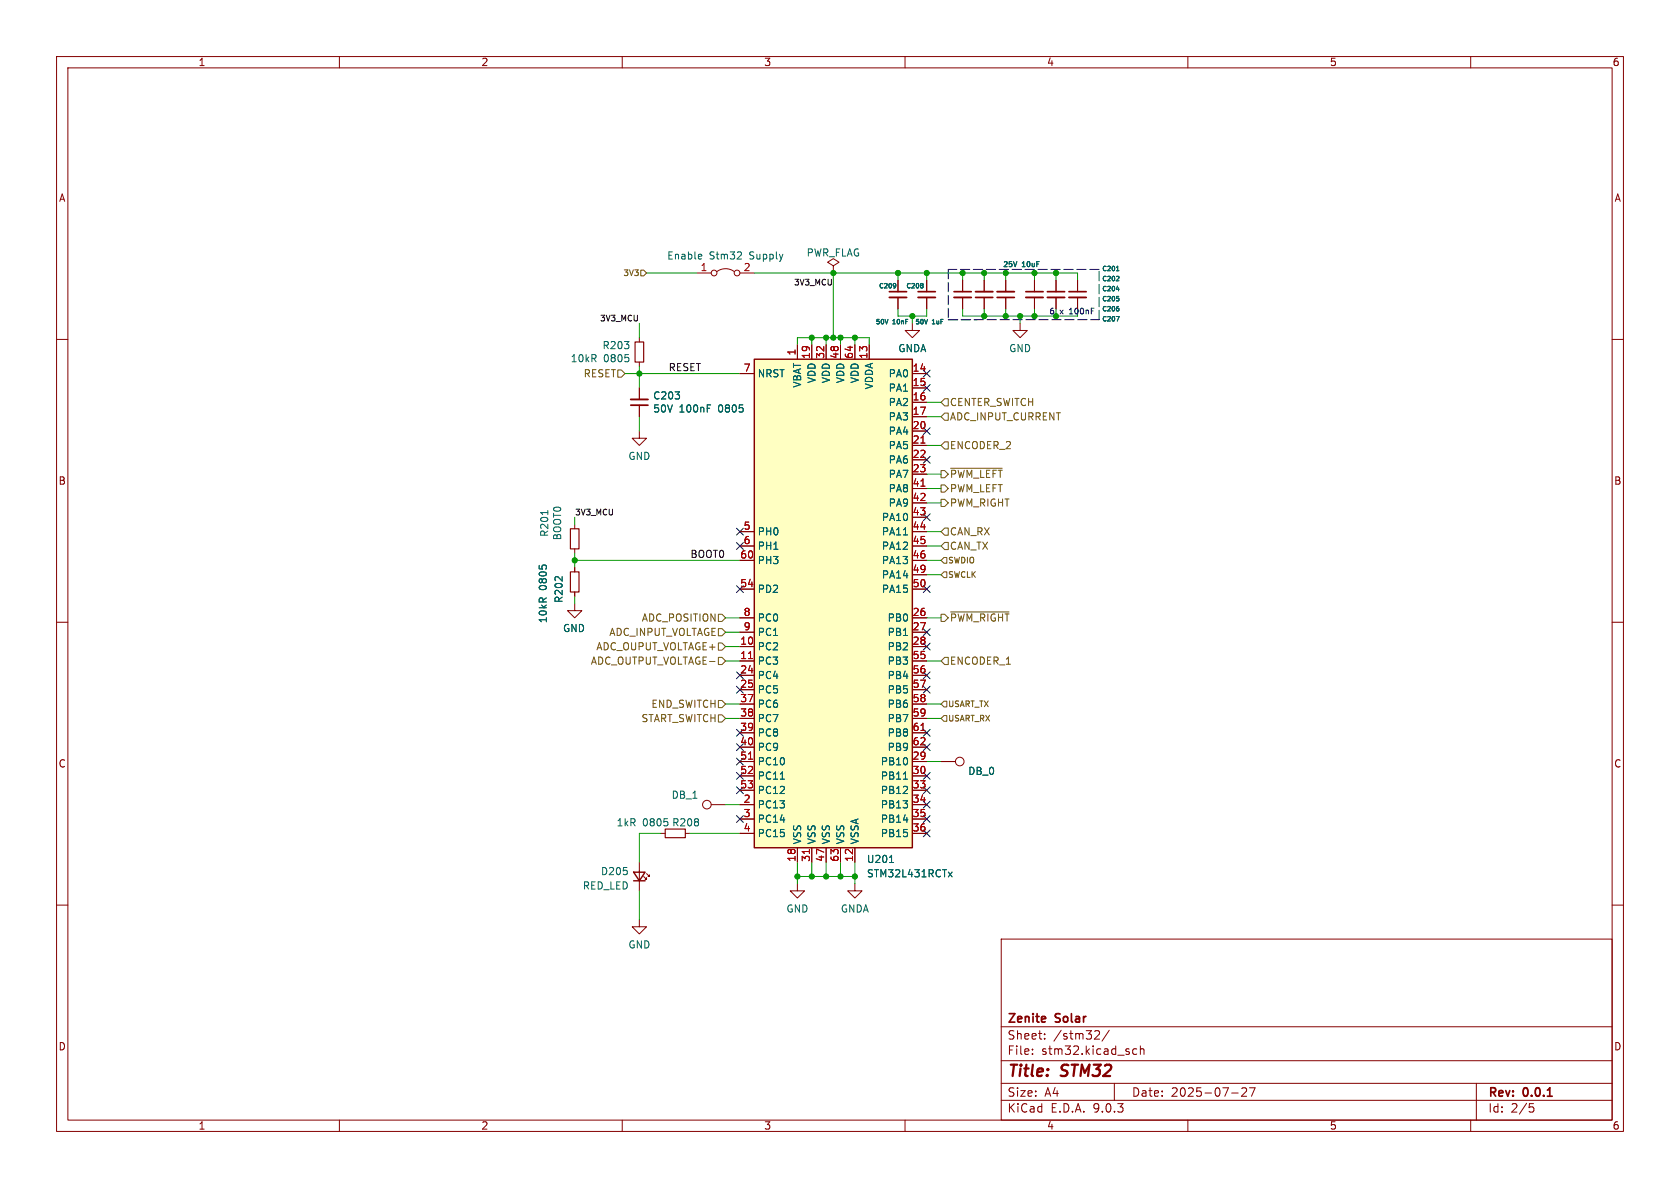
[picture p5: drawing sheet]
<svg xmlns="http://www.w3.org/2000/svg" width="297mm" height="210mm" viewBox="0 0 297 210" stroke-linecap="round" stroke-linejoin="round" font-family="sans-serif">
<g fill="none" stroke="#840000" stroke-width=".18">
<path d="M10 10h277v190h-277zM12 12h273v186h-273zM60 10v2M110 10v2M160 10v2M210 10v2M260 10v2M123.2 48.3h2.5M126.7 48a2.54 2.54 0 0 1 3.1 0M130.8 48.3h2.5M163.8 49.5v2.1M163.8 52.6v2"/>
<path d="M180.3 57.2v1.2h1.3l-1.3 1.3-1.2-1.3h1.2M10 60h2M113 76.2v1.3h1.3l-1.3 1.2-1.2-1.2h1.2M113 68.6v2M113 71.6v2.1M285 60h2M101.6 92.7v.8M101.6 97v.8M10 110h2M285 110h2M113 152.4v5.1M113.8 154.9l.5 .5v-.2v.2h-.3"/>
<path d="M114.3 154.4l.5 .5v-.2v.2h-.2M116.8 147.3h.8M121.2 147.3h.7M125.7 142.2h2.6M141 156.2v1.3h1.2l-1.2 1.3-1.3-1.3h1.3M151.1 156.2v1.3h1.3l-1.3 1.3-1.2-1.3h1.2M10 160h2M113 162.6v1.2h-1.2l1.2 1.3 1.3-1.3h-1.3M177 166h108v32h-108zM285 160h2M60 198v2M110 198v2"/>
<path d="M160 198v2M177 194.5h108M177 191.5h108M177 187.5h108M177 181.5h108M182.5 186.3v.1M182.5 185.5v.1M184.7 183.6v.1M184.7 182.8v.1M193.7 182.2l.5 .1 .2 .3-.9 1.1h.9M196.1 182.1l-1.3 2M197 191.5v3"/>
<path d="M201 185.5l-.5-.1-.3 .3v.4l.2 .2h.6M201.6 185.5l.2-.1 .4 .1v.9M201.6 184.9v1.5M210 198v2M217.7 193.2h1.2M219.5 192.4l.6-.1 .2 .1 .1 .3-.9 1.1h.9M220.9 192.3h1l-.7 1.5M260 198v2M261 191.5v6.5M270.4 195.1h.7M270.5 195.7h.4l.3 .3-.2 .5-.5 .1"/>
<circle cx="126.2" cy="48.3" r=".51"/>
<circle cx="130.3" cy="48.3" r=".51"/>
<circle cx="125" cy="142.2" r=".76"/>
</g>
<path d="M162.3 51.6h3.1M111.5 71.6h3.1M184.8 179.8v.2l-.7 .2M273.6 193.8h.8" fill="none" stroke="#840000" stroke-width=".3"/>
<path d="M100.8 93.5h1.6v3.5h-1.6zM117.6 146.6h3.6v1.5h-3.6z" fill="none" stroke="#840000" stroke-width=".2"/>
<path d="M123.9 44.9l.2 .3-.6 .2M124 45.7l-.1 .1M130.3 45.8h.8M131 44.6v.5M163.1 50.1l.1 .1M163.1 50.5v.4M163.2 50.2l-.1 .2M96.8 90.2v.8" fill="none" stroke="#006464" stroke-width=".18"/>
<path d="M112 154.2h2l-1 1.5zM112 155.7h2" fill="none" stroke="#840000" stroke-width=".25"/>
<path d="M162.3 52.6h3.1M111.5 70.6h3.1" fill="none" stroke="#840000" stroke-width=".33"/>
<path d="M133.3 63.5h28v86.4h-28z" fill="#ffffc2"/>
<path d="M133.3 63.5h28v86.4h-28z" fill="none" stroke="#840000" stroke-width=".25"/>
<g fill="none" stroke="#840000" stroke-width=".18">
<path d="M113 59.7v.8M147.3 47l1-.6-1-.7-1 .7 1 .6v1.3M147.3 48.3h.1M158.7 49.5v2.1M158.7 52.6v2M161.3 57.2v1.2h1.3l-1.3 1.3-1.3-1.3h1.3M163.8 49.5v2.1M163.8 52.6v2M170.2 49.5v2.1M170.2 52.6v2M174 49.5v2.1M174 52.6v2"/>
<path d="M177.8 49.5v2.1M177.8 52.6v2M182.9 49.5v2.1M182.9 52.6v2M186.7 49.5v2.1M186.7 52.6v2M190.5 49.5v2.1M190.5 52.6v2M113 64v.8M113 68.6v2M113 71.6v2.1M130.8 66h2.5"/>
<path d="M141 61v2.5M143.5 61v2.5M146 61v2.5M148.6 61v2.5M151.1 61v2.5M153.7 61v2.5M161.3 66h2.5M161.3 68.6h2.5M161.3 71.1h2.5M161.3 73.7h2.5M161.3 76.2h2.5M161.3 78.7h2.5"/>
<path d="M130.8 94h2.5M130.8 96.5h2.5M130.8 99.1h2.5M161.3 94h2.5M161.3 96.5h2.5M161.3 99.1h2.5M161.3 81.3h2.5M161.3 83.8h2.5M161.3 86.4h2.5M161.3 88.9h2.5M161.3 91.4h2.5M101.6 106.7v1.3h-1.3l1.3 1.2 1.3-1.2h-1.3"/>
<path d="M101.6 100.3v.8M101.6 104.6v.8M130.8 104.1h2.5M130.8 109.2h2.5M130.8 111.8h2.5M130.8 114.3h2.5M130.8 116.8h2.5M130.8 119.4h2.5M161.3 104.1h2.5M161.3 109.2h2.5M161.3 111.8h2.5M161.3 114.3h2.5"/>
<path d="M161.3 116.8h2.5M161.3 119.4h2.5M161.3 101.6h2.5M130.8 121.9h2.5M130.8 124.5h2.5M130.8 127h2.5M130.8 129.5h2.5M130.8 132.1h2.5M130.8 134.6h2.5M130.8 137.2h2.5M130.8 139.7h2.5M161.3 121.9h2.5"/>
<path d="M161.3 124.5h2.5M161.3 127h2.5M161.3 129.5h2.5M161.3 132.1h2.5M161.3 134.6h2.5M161.3 137.2h2.5M161.3 139.7h2.5M166.4 134.6h2.5M130.8 142.2h2.5M130.8 144.8h2.5M130.8 147.3h2.5M141 149.9v2.5"/>
<path d="M143.5 149.9v2.5M146 149.9v2.5M148.6 149.9v2.5M151.1 149.9v2.5M161.3 142.2h2.5M161.3 144.8h2.5M161.3 147.3h2.5"/>
<circle cx="169.7" cy="134.6" r=".76"/>
</g>
<path d="M162.8 78.3h.7M162.8 85.9h.7M132.3 116.4h.7M132.3 134.2h.7M162.8 129.1h.7M143.1 150.2v.7" fill="none" stroke="#a90000" stroke-width=".18"/>
<g fill="none" stroke="#006464" stroke-width=".18">
<path d="M158.3 50.1l.1 .5-.2 .2M158.4 50.5l-.1 .1M163.1 50.1l.1 .1M163.1 50.5v.4M163.2 50.2l-.1 .2M197.3 56h.6l-.4 .8M197.4 51.1h.5M197.4 47.9h.4M197.4 52.4h.4M197.5 47.2l.1-.1v.8M197.7 48.8l.1 .2v.2l-.5 .4h.5M197.7 52.7v.5"/>
<path d="M197.7 54.5v.4M111.1 63.3v.5M95.9 99.9h.6M159.7 94.6h.7M137.9 137.7h.8M159.7 137.7h.7M157.3 152.5h.7M167.7 154.2l.6 .8M168.3 154.2l-.6 .8"/>
</g>
<path d="M112.3 60.5h1.5v3.5h-1.5zM100.8 101.1h1.6v3.5h-1.6z" fill="none" stroke="#840000" stroke-width=".2"/>
<path d="M157.2 51.6h3.1M168.7 51.6h3M172.5 52.6h3M176.3 52.6h3M181.4 51.6h3M185.2 51.6h3M189 51.6h3" fill="none" stroke="#840000" stroke-width=".3"/>
<path d="M157.2 52.6h3.1M168.7 52.6h3M172.5 51.6h3M176.3 51.6h3M181.4 52.6h3M185.2 52.6h3M189 52.6h3" fill="none" stroke="#840000" stroke-width=".33"/>
<g fill="none" stroke="#725600" stroke-width=".18">
<path d="M113.3 47.8h.5l.5 .5-.5 .5h-.5zM109.2 65.4h.7l.6 .6-.6 .7h-.7zM166.4 78.7l.6-.6h.6v1.3h-.6zM166.4 71.1l.6-.6h.6v1.3h-.6zM166.4 73.7l.6-.7h.6v1.3h-.6zM166.4 83.2h.6l.6 .6-.6 .7h-.6zM166.4 85.7h.6l.6 .7-.6 .6h-.6zM166.4 88.3h.6l.6 .6-.6 .6h-.6zM166.9 98.6h.5v1h-.5l-.5-.5zM167 95.9h.6v1.3h-.6l-.6-.7zM167 93.3h.6v1.3h-.6l-.6-.6zM168.1 82.8h9.1"/>
<path d="M127 113.7h.6l.7 .6-.7 .6h-.6zM127 116.2h.6l.7 .6-.7 .7h-.6zM127 111.1h.6l.7 .7-.7 .6h-.6zM127 108.6h.6l.7 .6-.7 .7h-.6zM166.4 108.6h.6l.6 .6-.6 .7h-.6zM166.9 101.1h.5v1h-.5l-.5-.5zM167 116.2h.6v1.3h-.6l-.6-.7zM168.1 108.2h10.3M127 126.4h.6l.7 .6-.7 .6h-.6zM127 123.8h.6l.7 .7-.7 .6h-.6zM166.9 126.5h.5v1h-.5l-.5-.5zM166.9 124h.5v1h-.5l-.5-.5z"/>
</g>
<path d="M167.6 56.5h26.7M167.6 56.5h5.1M167.6 47.6v8.9M194.3 56.5v-8.9M194.3 47.6h-26.7" fill="none" stroke="#0000c2" stroke-width=".18" stroke-dasharray="1.7 .6"/>
<g fill="none" stroke="#009600" stroke-width=".18">
<path d="M113 57.2v2.5M114.3 48.3h8.9M133.3 48.3h57.2v1.2M143.5 59.7v1.3M146 59.7v1.3M147.3 48.3v11.4M148.6 59.7v1.3M151.1 59.7v1.3M158.7 54.6v1.3h5.1v-1.3M158.7 48.3v1.2M161.3 55.9v1.3M163.8 48.3v1.2"/>
<path d="M170.2 54.6v1.3h20.3M170.2 48.3v1.2M174 48.3v1.2M174 54.6v1.3M177.8 48.3v1.2M177.8 54.6v1.3M180.3 55.9v1.3M182.9 48.3v1.2M182.9 54.6v1.3M186.7 48.3v1.2M186.7 54.6v1.3M110.5 66h20.3"/>
<path d="M113 64.8v3.8M113 73.7v2.5M141 61v-1.3h12.7v1.3M163.8 78.7h2.6M163.8 71.1h2.6M163.8 73.7h2.6M101.6 91.4v1.3M101.6 97.8v2.5M101.6 99.1h29.2M163.8 86.4h2.6M163.8 88.9h2.6M163.8 94h2.6"/>
<path d="M163.8 83.8h2.6M163.8 99.1h2.6M163.8 96.5h2.6M101.6 105.4v1.3M128.3 116.8h2.5M128.3 109.2h2.5M128.3 111.8h2.5M128.3 114.3h2.5M163.8 116.8h2.6M163.8 109.2h2.6M163.8 101.6h2.6M128.3 124.5h2.5"/>
<path d="M128.3 127h2.5M163.8 124.5h2.6M163.8 134.6h2.6M163.8 127h2.6M113 157.5v5.1M116.8 147.3h-3.8v5.1M121.9 147.3h8.9M128.3 142.2h2.5M141 152.4v3.8M141 154.9h10.1M143.5 152.4v2.5M146 152.4v2.5"/>
<path d="M148.6 152.4v2.5M151.1 152.4v3.8"/>
</g>
<g fill="none" stroke="#000084" stroke-width=".18">
<path d="M163.2 75.6l1.2 1.2M163.2 68l1.2 1.2M163.2 65.4l1.2 1.2M164.4 75.6l-1.2 1.2M164.4 68l-1.2 1.2M164.4 65.4l-1.2 1.2M130.2 95.9l1.2 1.2M130.2 93.4l1.2 1.2M131.4 95.9l-1.2 1.2M131.4 93.4l-1.2 1.2M163.2 90.8l1.2 1.2M163.2 80.7l1.2 1.2"/>
<path d="M164.4 90.8l-1.2 1.2M164.4 80.7l-1.2 1.2M130.2 118.8l1.2 1.2M130.2 103.5l1.2 1.2M131.4 118.8l-1.2 1.2M131.4 103.5l-1.2 1.2M163.2 111.2l1.2 1.2M163.2 118.8l1.2 1.2M163.2 103.5l1.2 1.2M163.2 113.7l1.2 1.2M164.4 111.2l-1.2 1.2M164.4 103.5l-1.2 1.2"/>
<path d="M164.4 118.8l-1.2 1.2M164.4 113.7l-1.2 1.2M130.2 128.9l1.2 1.2M130.2 131.5l1.2 1.2M130.2 121.3l1.2 1.2M130.2 136.6l1.2 1.2M130.2 139.1l1.2 1.2M130.2 134l1.2 1.2M131.4 128.9l-1.2 1.2M131.4 131.5l-1.2 1.2M131.4 121.3l-1.2 1.2M131.4 136.6l-1.2 1.2"/>
<path d="M131.4 139.1l-1.2 1.2M131.4 134l-1.2 1.2M163.2 139.1l1.2 1.2M163.2 121.3l1.2 1.2M163.2 136.6l1.2 1.2M163.2 131.5l1.2 1.2M163.2 128.9l1.2 1.2M164.4 139.1l-1.2 1.2M164.4 121.3l-1.2 1.2M164.4 136.6l-1.2 1.2M164.4 131.5l-1.2 1.2M164.4 128.9l-1.2 1.2"/>
<path d="M130.2 144.2l1.2 1.2M131.4 144.2l-1.2 1.2M163.2 146.7l1.2 1.2M163.2 141.6l1.2 1.2M163.2 144.2l1.2 1.2M164.4 146.7l-1.2 1.2M164.4 141.6l-1.2 1.2M164.4 144.2l-1.2 1.2"/>
</g>
<g fill="#009600" stroke="#009600" stroke-width=".18">
<circle cx="146" cy="59.7" r=".46"/>
<circle cx="143.5" cy="59.7" r=".46"/>
<circle cx="101.6" cy="99.1" r=".46"/>
<circle cx="113" cy="66" r=".46"/>
<circle cx="148.6" cy="154.9" r=".46"/>
<circle cx="151.1" cy="154.9" r=".46"/>
<circle cx="146" cy="154.9" r=".46"/>
<circle cx="141" cy="154.9" r=".46"/>
<circle cx="143.5" cy="154.9" r=".46"/>
<circle cx="177.8" cy="48.3" r=".46"/>
<circle cx="170.2" cy="48.3" r=".46"/>
<circle cx="174" cy="48.3" r=".46"/>
<circle cx="158.7" cy="48.3" r=".46"/>
<circle cx="163.8" cy="48.3" r=".46"/>
<circle cx="174" cy="55.9" r=".46"/>
<circle cx="182.9" cy="55.9" r=".46"/>
<circle cx="186.7" cy="55.9" r=".46"/>
<circle cx="177.8" cy="55.9" r=".46"/>
<circle cx="180.3" cy="55.9" r=".46"/>
<circle cx="186.7" cy="48.3" r=".46"/>
<circle cx="182.9" cy="48.3" r=".46"/>
<circle cx="148.6" cy="59.7" r=".46"/>
<circle cx="147.3" cy="59.7" r=".46"/>
<circle cx="151.1" cy="59.7" r=".46"/>
<circle cx="161.3" cy="55.9" r=".46"/>
<circle cx="147.3" cy="48.3" r=".46"/>
</g>
<g font-size="2.8" fill="#840000">
<text x="178" y="190.9">Title:</text>
<text x="187.7" y="190.9">STM32</text>
</g>
<g font-size="2.1" fill="#840000">
<text x="178" y="184">Sheet:</text>
<text x="178" y="181.2">Zenite</text>
<text x="186.2" y="184">/stm32/</text>
<text x="186.7" y="181.2">Solar</text>
<text x="178" y="186.7">File:</text>
<text x="184.1" y="186.7">stm32.kicad_sch</text>
<text x="178" y="196.9">KiCad</text>
<text x="178" y="194.1">Size:</text>
<text x="184.7" y="194.1">A4</text>
<text x="185.7" y="196.9">E.D.A.</text>
<text x="193.3" y="196.9">9.0.3</text>
<text x="200" y="194.1">Date:</text>
<text x="207" y="194.1">2025-07-27</text>
<text x="263" y="194.3">Rev:</text>
<text x="263" y="196.9">Id:</text>
<text x="267.1" y="196.9">2/5</text>
<text x="269.4" y="194.3">0.0.1</text>
</g>
<g font-size="1.8" fill="#840000">
<text x="35" y="11.9">1</text>
<text x="85" y="11.9">2</text>
<text x="135" y="11.9">3</text>
<text x="185" y="11.9">4</text>
<text x="235" y="11.9">5</text>
<text x="285" y="11.9">6</text>
<text x="10.3" y="35.9">A</text>
<text x="285.3" y="35.9">A</text>
<text x="10.3" y="85.9">B</text>
<text x="285.3" y="85.9">B</text>
<text x="10.3" y="135.9">C</text>
<text x="285.3" y="135.9">C</text>
<text x="10.3" y="185.9">D</text>
<text x="285.3" y="185.9">D</text>
<text x="35" y="199.9">1</text>
<text x="85" y="199.9">2</text>
<text x="135" y="199.9">3</text>
<text x="185" y="199.9">4</text>
<text x="235" y="199.9">5</text>
<text x="285" y="199.9">6</text>
</g>
<g font-size="1.8" fill="#006464">
<text x="117.9" y="46.1">Enable</text>
<text x="125.4" y="46.1">Stm32</text>
<text x="132.6" y="46.1">Supply</text>
<text x="142.5" y="45.5">PWR_FLAG</text>
<text x="100.8" y="64.2">10kR</text>
<text x="106.4" y="61.9">R203</text>
<text x="106.7" y="64.2">0805</text>
<text x="158.7" y="62.5">GNDA</text>
<text x="178.3" y="62.5">GND</text>
<text x="115.4" y="70.8">C203</text>
<text x="133.9" y="66.9">NRST</text>
<text x="141.8" y="68.6" transform="rotate(-90 141.8 68.6)">VBAT</text>
<text x="144.4" y="67.8" transform="rotate(-90 144.4 67.8)">VDD</text>
<text x="146.9" y="67.8" transform="rotate(-90 146.9 67.8)">VDD</text>
<text x="149.5" y="67.8" transform="rotate(-90 149.5 67.8)">VDD</text>
<text x="152" y="67.8" transform="rotate(-90 152 67.8)">VDD</text>
<text x="154.5" y="68.9" transform="rotate(-90 154.5 68.9)">VDDA</text>
<text x="157" y="66.9">PA0</text>
<text x="157" y="69.4">PA1</text>
<text x="157" y="72">PA2</text>
<text x="115.4" y="73.1">50V</text>
<text x="120.1" y="73.1">100nF</text>
<text x="127.1" y="73.1">0805</text>
<text x="157" y="74.5">PA3</text>
<text x="157" y="77.1">PA4</text>
<text x="111" y="81.5">GND</text>
<text x="157" y="79.6">PA5</text>
<text x="157" y="82.1">PA6</text>
<text x="157" y="84.7">PA7</text>
<text x="157" y="87.2">PA8</text>
<text x="157" y="89.8">PA9</text>
<text x="97.1" y="95" transform="rotate(-90 97.1 95)">R201</text>
<text x="99.4" y="95.6" transform="rotate(-90 99.4 95.6)">BOOT0</text>
<text x="133.9" y="94.8">PH0</text>
<text x="155.8" y="92.3">PA10</text>
<text x="155.8" y="94.8">PA11</text>
<text x="133.9" y="97.4">PH1</text>
<text x="133.9" y="99.9">PH3</text>
<text x="155.8" y="97.4">PA12</text>
<text x="155.8" y="99.9">PA13</text>
<text x="96.9" y="104.4" transform="rotate(-90 96.9 104.4)">0805</text>
<text x="99.7" y="106.7" transform="rotate(-90 99.7 106.7)">R202</text>
<text x="133.9" y="105">PD2</text>
<text x="155.8" y="102.5">PA14</text>
<text x="155.8" y="105">PA15</text>
<text x="96.9" y="110.3" transform="rotate(-90 96.9 110.3)">10kR</text>
<text x="99.4" y="111.9">GND</text>
<text x="133.9" y="110.1">PC0</text>
<text x="133.9" y="112.6">PC1</text>
<text x="156.8" y="110.1">PB0</text>
<text x="156.8" y="112.6">PB1</text>
<text x="133.9" y="115.2">PC2</text>
<text x="133.9" y="117.7">PC3</text>
<text x="156.8" y="115.2">PB2</text>
<text x="156.8" y="117.7">PB3</text>
<text x="133.9" y="120.2">PC4</text>
<text x="133.9" y="122.8">PC5</text>
<text x="133.9" y="125.3">PC6</text>
<text x="156.8" y="120.2">PB4</text>
<text x="156.8" y="122.8">PB5</text>
<text x="156.8" y="125.3">PB6</text>
<text x="133.9" y="127.9">PC7</text>
<text x="133.9" y="130.4">PC8</text>
<text x="156.8" y="127.9">PB7</text>
<text x="156.8" y="130.4">PB8</text>
<text x="133.9" y="132.9">PC9</text>
<text x="133.9" y="135.5">PC10</text>
<text x="155.6" y="135.5">PB10</text>
<text x="156.8" y="132.9">PB9</text>
<text x="171.1" y="137.2">DB_0</text>
<text x="118.6" y="141.4">DB_1</text>
<text x="133.9" y="138">PC11</text>
<text x="133.9" y="140.6">PC12</text>
<text x="133.9" y="143.1">PC13</text>
<text x="155.6" y="138">PB11</text>
<text x="155.6" y="140.6">PB12</text>
<text x="155.6" y="143.1">PB13</text>
<text x="108.9" y="146.3">1kR</text>
<text x="113.6" y="146.3">0805 R208</text>
<text x="133.9" y="145.6">PC14</text>
<text x="133.9" y="148.2">PC15</text>
<text x="141.8" y="149.4" transform="rotate(-90 141.8 149.4)">VSS</text>
<text x="144.4" y="149.4" transform="rotate(-90 144.4 149.4)">VSS</text>
<text x="146.9" y="149.4" transform="rotate(-90 146.9 149.4)">VSS</text>
<text x="149.5" y="149.4" transform="rotate(-90 149.5 149.4)">VSS</text>
<text x="152" y="149.4" transform="rotate(-90 152 149.4)">VSSA</text>
<text x="155.6" y="145.6">PB14</text>
<text x="155.6" y="148.2">PB15</text>
<text x="106.1" y="154.9">D205</text>
<text x="153.2" y="152.8">U201</text>
<text x="153.2" y="155.3">STM32L431RCTx</text>
<text x="102.9" y="157.4">RED_LED</text>
<text x="138.9" y="161.5">GND</text>
<text x="148.5" y="161.5">GNDA</text>
<text x="111" y="167.9">GND</text>
</g>
<g font-size="1.8" fill="#a90000">
<text x="123.8" y="48">1</text>
<text x="131.4" y="48">2</text>
<text x="131.4" y="65.8">7</text>
<text x="140.7" y="62.9" transform="rotate(-90 140.7 62.9)">1</text>
<text x="143.3" y="63.5" transform="rotate(-90 143.3 63.5)">19</text>
<text x="145.8" y="63.5" transform="rotate(-90 145.8 63.5)">32</text>
<text x="148.3" y="63.5" transform="rotate(-90 148.3 63.5)">48</text>
<text x="150.9" y="63.5" transform="rotate(-90 150.9 63.5)">64</text>
<text x="153.4" y="63.5" transform="rotate(-90 153.4 63.5)">13</text>
<text x="161.2" y="65.8">14</text>
<text x="161.2" y="68.3">15</text>
<text x="161.2" y="70.9">16</text>
<text x="161.2" y="73.4">17</text>
<text x="161.2" y="75.9">20</text>
<text x="161.2" y="78.5">21</text>
<text x="161.2" y="81">22</text>
<text x="161.2" y="83.6">23</text>
<text x="161.2" y="86.1">41</text>
<text x="161.2" y="88.6">42</text>
<text x="131.4" y="93.7">5</text>
<text x="161.2" y="91.2">43</text>
<text x="161.2" y="93.7">44</text>
<text x="130.8" y="98.8">60</text>
<text x="131.4" y="96.3">6</text>
<text x="161.2" y="96.3">45</text>
<text x="161.2" y="98.8">46</text>
<text x="161.2" y="101.3">49</text>
<text x="130.8" y="103.9">54</text>
<text x="161.2" y="103.9">50</text>
<text x="131.4" y="109">8</text>
<text x="131.4" y="111.5">9</text>
<text x="161.2" y="109">26</text>
<text x="161.2" y="111.5">27</text>
<text x="130.8" y="114">10</text>
<text x="130.8" y="116.6">11</text>
<text x="130.8" y="119.1">24</text>
<text x="161.2" y="114">28</text>
<text x="161.2" y="116.6">55</text>
<text x="161.2" y="119.1">56</text>
<text x="130.8" y="121.7">25</text>
<text x="130.8" y="124.2">37</text>
<text x="161.2" y="121.7">57</text>
<text x="161.2" y="124.2">58</text>
<text x="130.8" y="126.7">38</text>
<text x="130.8" y="129.3">39</text>
<text x="130.8" y="131.8">40</text>
<text x="161.2" y="126.7">59</text>
<text x="161.2" y="129.3">61</text>
<text x="161.2" y="131.8">62</text>
<text x="130.8" y="134.4">51</text>
<text x="130.8" y="136.9">52</text>
<text x="161.2" y="134.4">29</text>
<text x="161.2" y="136.9">30</text>
<text x="130.8" y="139.4">53</text>
<text x="131.4" y="142">2</text>
<text x="161.2" y="139.4">33</text>
<text x="161.2" y="142">34</text>
<text x="131.4" y="144.5">3</text>
<text x="131.4" y="147.1">4</text>
<text x="161.2" y="144.5">35</text>
<text x="161.2" y="147.1">36</text>
<text x="140.7" y="152.4" transform="rotate(-90 140.7 152.4)">18</text>
<text x="143.3" y="152.4" transform="rotate(-90 143.3 152.4)">31</text>
<text x="145.8" y="152.4" transform="rotate(-90 145.8 152.4)">47</text>
<text x="148.3" y="152.4" transform="rotate(-90 148.3 152.4)">63</text>
<text x="150.9" y="152.4" transform="rotate(-90 150.9 152.4)">12</text>
</g>
<g font-size="1.8" fill="#0f0f0f">
<text x="118.1" y="65.7">RESET</text>
<text x="122" y="98.7">BOOT0</text>
</g>
<g font-size="1.8" fill="#725600">
<text x="103.1" y="66.9">RESET</text>
<text x="167.8" y="72">CENTER_SWITCH</text>
<text x="167.8" y="74.5">ADC_INPUT_CURRENT</text>
<text x="167.8" y="79.6">ENCODER_2</text>
<text x="167.8" y="84.7">~{PWM_LEFT}</text>
<text x="167.8" y="87.2">PWM_LEFT</text>
<text x="167.8" y="89.8">PWM_RIGHT</text>
<text x="167.8" y="94.8">CAN_RX</text>
<text x="167.8" y="97.4">CAN_TX</text>
<text x="107.6" y="112.6">ADC_INPUT_VOLTAGE</text>
<text x="113.4" y="110.1">ADC_POSITION</text>
<text x="167.8" y="110.1">~{PWM_RIGHT}</text>
<text x="104.4" y="117.7">ADC_OUTPUT_VOLTAGE-</text>
<text x="105.3" y="115.2">ADC_OUPUT_VOLTAGE+</text>
<text x="167.8" y="117.7">ENCODER_1</text>
<text x="115.1" y="125.3">END_SWITCH</text>
<text x="113.3" y="127.9">START_SWITCH</text>
</g>
<g font-size="1.4" fill="#725600">
<text x="110.1" y="49">3V3</text>
<text x="167.5" y="99.8">SWDIO</text>
<text x="167.5" y="102.3">SWCLK</text>
<text x="167.5" y="125.2">USART_TX</text>
<text x="167.5" y="127.7">USART_RX</text>
</g>
<g font-size="1.4" fill="#0f0f0f">
<text x="140.2" y="50.5">3V3_MCU</text>
<text x="106" y="56.9">3V3_MCU</text>
<text x="101.6" y="91.2">3V3_MCU</text>
</g>
<g font-size="1.4" fill="#0000c2">
<text x="185.4" y="55.6">6</text>
<text x="187.4" y="55.6">x</text>
<text x="189.3" y="55.6">100nF</text>
</g>
<g font-size="1.3" fill="#006464">
<text x="177.2" y="47.4">25V</text>
<text x="180.7" y="47.4">10uF</text>
</g>
<g font-size="1.1" fill="#006464">
<text x="155.3" y="51.2">C209</text>
<text x="160.1" y="51.2">C208</text>
<text x="194.7" y="51.7">C204</text>
<text x="194.7" y="53.5">C205</text>
<text x="194.7" y="48.1">C201</text>
<text x="194.7" y="49.9">C202</text>
<text x="154.7" y="57.5">50V</text>
<text x="157.8" y="57.5">10nF</text>
<text x="161.7" y="57.5">50V</text>
<text x="164.8" y="57.5">1uF</text>
<text x="194.7" y="57">C207</text>
<text x="194.7" y="55.2">C206</text>
</g>
</svg>
